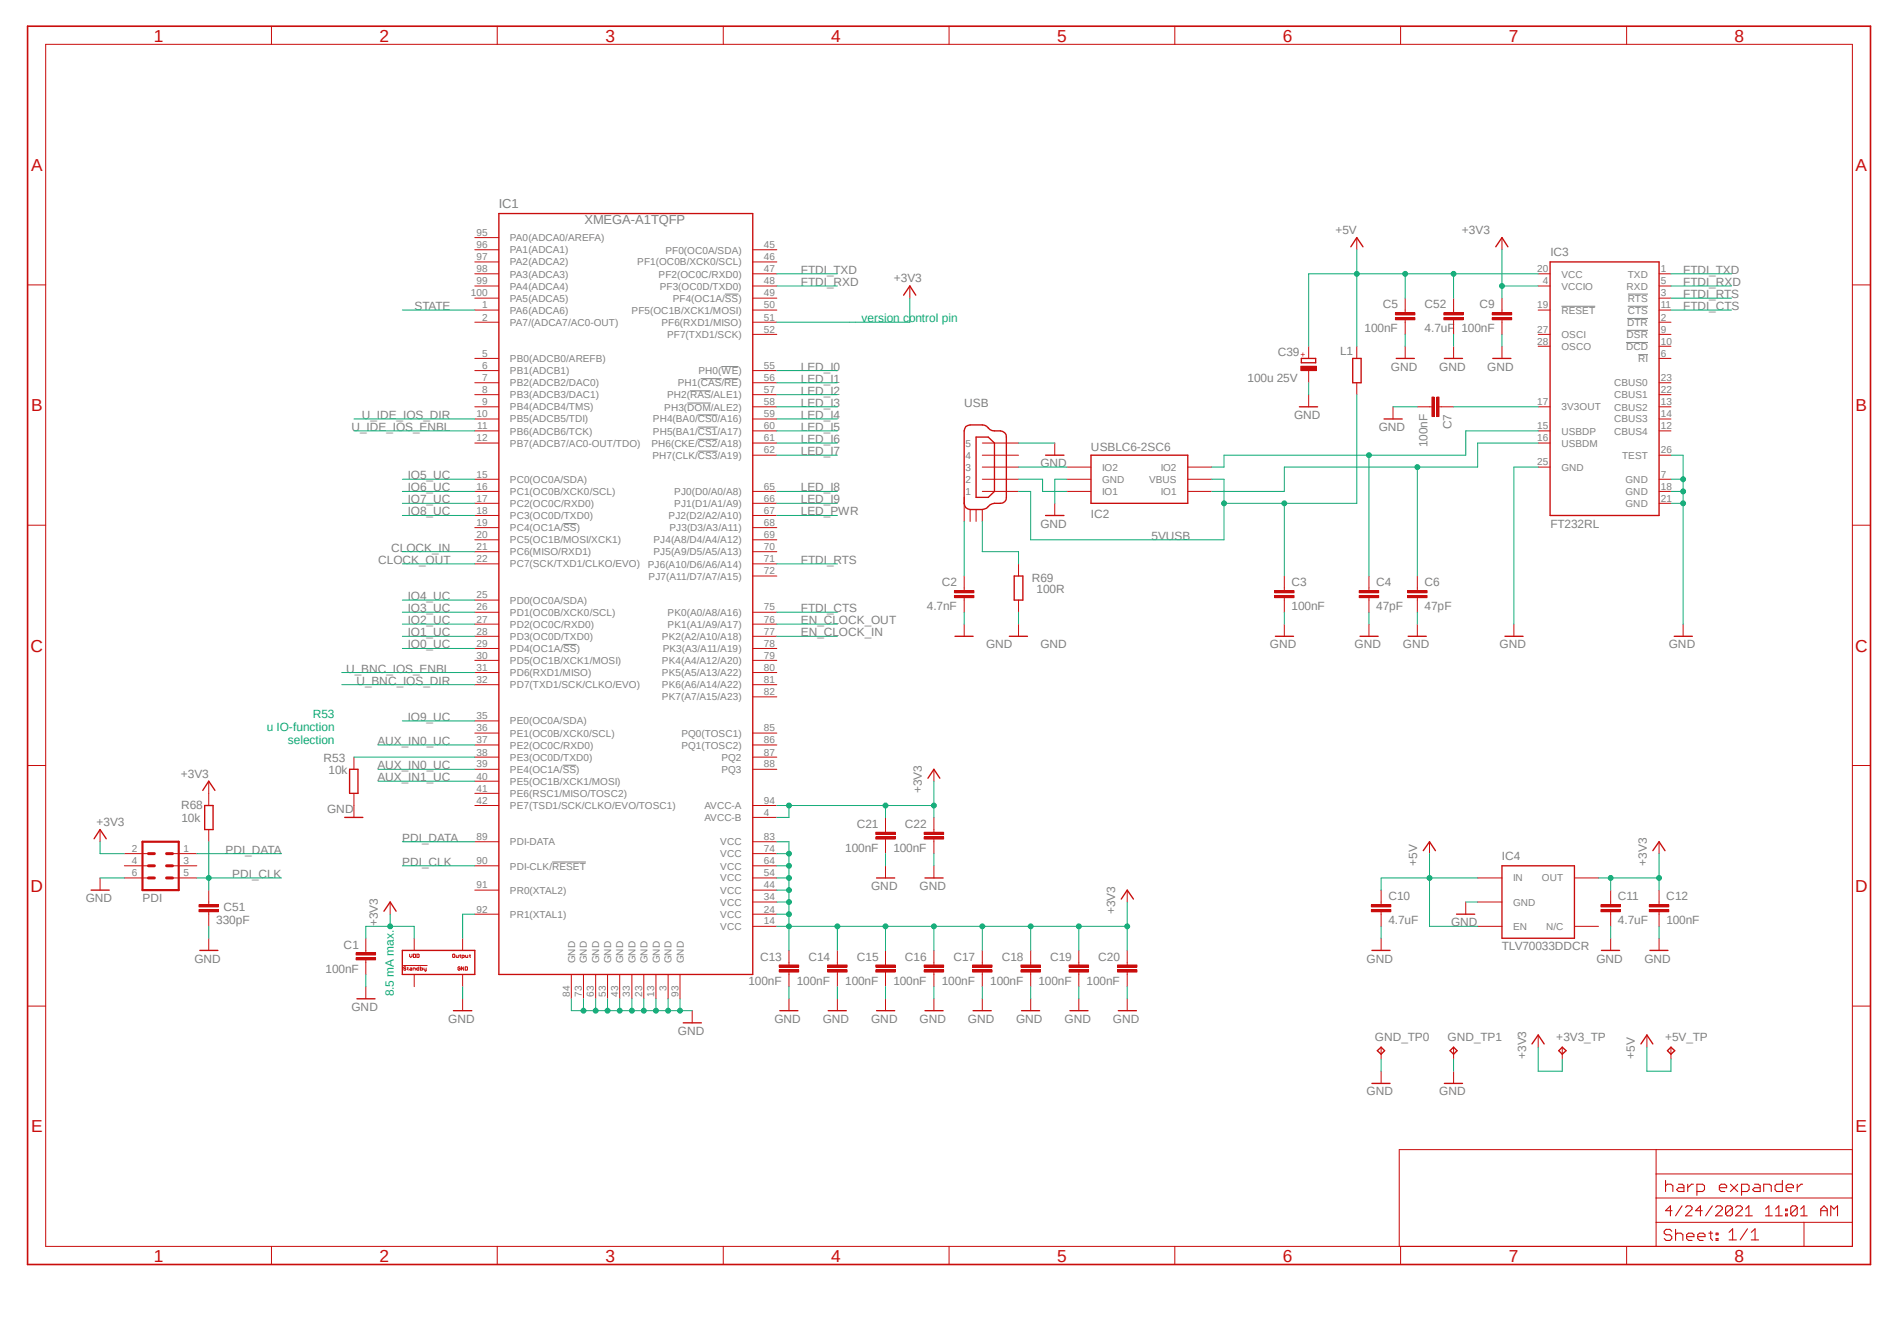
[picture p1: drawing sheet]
<svg xmlns="http://www.w3.org/2000/svg" width="297mm" height="210mm" viewBox="0 0 297 210" stroke-linecap="round" stroke-linejoin="round" font-family="sans-serif">
<path d="M294.2 2.7l.1 .1M294.3 2.7l-290.4 195.8" fill="none" stroke="#fff" stroke-width=".16"/>
<g fill="none" stroke="#808080" stroke-width=".16">
<path d="M109.7 59.3h3.3M112.9 57.4h2.7M113.4 59.3h2.2M113.5 46.1h2.1M244.5 48h5.3M254.6 53.6h3.4M254.7 51.7h3.3M254.8 49.9h3.2M254.8 48h3.2M254.9 46.1h3.1M256.5 55.5h1.5M107.6 63.1h3.7"/>
<path d="M108 61.2h3.3M109.3 65h3.1M109.3 66.9h3.1M109.3 68.8h3.1M109.3 70.7h3.1M88.2 82h2.1M88.1 119.8h2.1M88.2 100.9h2.1M86.4 135h5.3"/>
</g>
<g fill="none" stroke="#c90d0c" stroke-width=".16">
<path d="M7.2 6.9h282.8v188.3h-282.8zM42.5 4.1v2.8M77.9 4.1v2.8M113.2 4.1v2.8M148.6 4.1v2.8M183.9 4.1v2.8M219.3 4.1v2.8M254.7 4.1v2.8M74.3 39.1h3.8M74.3 37.2h3.8M117.9 39.1h3.7M212.4 37.2v1.9"/>
<path d="M235.2 37.2v1.9M4.3 44.6h2.9M74.3 42.9h3.8M74.3 44.8h3.8M74.3 46.7h3.8M74.3 58h3.8M74.3 41h3.8M74.3 59.9h3.8M74.3 48.6h3.8M74.3 50.5h3.8M74.3 56.1h3.8M117.9 42.9h3.7"/>
<path d="M117.9 44.8h3.7M117.9 46.7h3.7M117.9 58h3.7M117.9 41h3.7M117.9 59.9h3.7M117.9 48.6h3.7M117.9 50.5h3.7M117.9 52.4h3.7M212.4 54.2v1.9M212.4 59.9v1.9M218.5 49.7h3v.4h-3zM218.5 49h3v.3h-3z"/>
<path d="M220 46.7v2.2M220 50.1v2.3M220 54.2v1.9M227.6 54.2v1.9M233.6 49.7h3.1v.4h-3.1zM233.6 49h3.1v.3h-3.1zM235.2 46.7v2.2M235.2 50.1v2.3M235.2 54.2v1.9M240.8 42.9h1.9M240.8 44.8h1.9M240.8 48.6h1.9"/>
<path d="M240.8 52.4h1.9M240.8 54.2h1.9M259.8 42.9h1.8M259.8 44.8h1.8M259.8 46.7h1.8M259.8 59.9h1.8M259.8 48.6h1.8M259.8 50.5h1.8M259.8 56.1h1.8M259.8 52.4h1.8M259.8 54.2h1.8M290 44.6h2.9"/>
<path d="M74.3 63.7h3.8M74.3 77h3.8M74.3 75.1h3.8M74.3 69.4h3.8M74.3 78.8h3.8M74.3 61.8h3.8M74.3 65.6h3.8M74.3 67.5h3.8M117.9 63.7h3.7M117.9 77h3.7M117.9 69.4h3.7M117.9 71.3h3.7"/>
<path d="M117.9 78.8h3.7M117.9 61.8h3.7M117.9 65.6h3.7M117.9 67.5h3.7M151 77.9v3.8M151.9 79.8v1.9M152.8 79.8v1.9M153.8 77h5.7M153.8 75.1h5.7M153.8 73.2h5.7M153.8 69.4h5.7M153.8 71.3h5.7"/>
<path d="M153.8 79.8v1.9M165.1 69.4v1.9M165.1 78.8v1.9M167 77h3.8M167 75.1h3.8M167 73.2h3.8M186 77h3.7M186 75.1h3.7M186 73.2h3.7M218.1 63.7v1.9M221.9 63.7h2.3M224.2 62.2h.3v3h-.3z"/>
<path d="M225 62.2h.3v3h-.3zM225.3 63.7h2.3M240.8 63.7h1.9M240.8 73.2h1.9M240.8 69.4h1.9M240.8 67.5h1.9M259.8 63.7h1.8M259.8 77h1.8M259.8 75.1h1.8M259.8 71.3h1.8M259.8 78.8h1.8M259.8 61.8h1.8"/>
<path d="M259.8 65.6h1.8M259.8 67.5h1.8M4.3 82.3h2.9M74.3 80.7h3.8M74.3 82.6h3.8M74.3 84.5h3.8M74.3 86.4h3.8M74.3 88.3h3.8M74.3 94h3.8M74.3 95.9h3.8M74.3 99.7h3.8M74.3 97.7h3.8"/>
<path d="M117.9 80.7h3.7M117.9 82.6h3.7M117.9 84.5h3.7M117.9 86.4h3.7M117.9 88.3h3.7M117.9 95.9h3.7M117.9 99.7h3.7M117.9 97.7h3.7M117.9 90.2h3.7M149.4 93.3h3.1v.3h-3.1zM149.4 92.5h3.1v.3h-3.1zM151 90.2v2.3"/>
<path d="M151 93.6v2.3M151 97.7v2M159.5 97.7v2M199.6 93.3h3v.3h-3zM199.6 92.5h3v.3h-3zM201.1 90.2v2.3M201.1 93.6v2.3M201.1 97.7v2M212.8 93.3h3.1v.3h-3.1zM212.8 92.5h3.1v.3h-3.1zM214.3 90.2v2.3M214.3 93.6v2.3"/>
<path d="M214.3 97.7v2M220.4 93.3h3v.3h-3zM220.4 92.5h3v.3h-3zM221.9 90.2v2.3M221.9 93.6v2.3M221.9 97.7v2M237 97.7v2M263.5 97.7v2M290 82.3h2.9M4.3 119.9h2.9M74.3 101.6h3.8M74.3 116.7h3.8"/>
<path d="M74.3 114.8h3.8M74.3 107.2h3.8M74.3 103.4h3.8M74.3 118.6h3.8M74.3 112.9h3.8M74.3 105.3h3.8M117.9 101.6h3.7M117.9 116.7h3.7M117.9 114.8h3.7M117.9 107.2h3.7M117.9 103.4h3.7M117.9 118.6h3.7"/>
<path d="M117.9 105.3h3.7M117.9 109.1h3.7M290 119.9h2.9M15.7 129.9v1.9M15.7 137.5v1.9M19.5 135.6h3.7M19.5 133.7h3.7M19.5 137.5h3.7M27 135.6h3.8M27 133.7h3.8M27 137.5h3.8M55.4 126.2v1.8"/>
<path d="M74.3 131.8h3.8M74.3 139.4h3.8M74.3 135.6h3.8M74.3 120.5h3.8M74.3 122.3h3.8M74.3 124.2h3.8M74.3 126.2h3.8M117.9 131.8h3.7M117.9 128h3.7M117.9 139.4h3.7M117.9 135.6h3.7M117.9 133.7h3.7"/>
<path d="M117.9 120.5h3.7M117.9 126.2h3.7M117.9 137.5h3.7M137.1 131.1h3.1v.3h-3.1zM137.1 130.3h3.1v.4h-3.1zM138.6 128v2.3M138.6 131.4v2.3M138.6 135.6v1.9M144.7 131.1h3v.3h-3zM144.7 130.3h3v.4h-3zM146.2 120.5v1.8M146.2 128v2.3"/>
<path d="M146.2 131.4v2.3M146.2 135.6v1.9M176.5 139.4v1.9M216.2 139.4v2.2M223.8 131.8v1.9M231.4 137.5h3.8M246.5 137.5h3.8M252.2 139.4v2.2M259.8 131.8v1.9M259.8 139.4v2.2M4.3 157.6h2.9M55.8 150h3v.3h-3z"/>
<path d="M55.8 149.2h3v.4h-3zM57.3 146.9v2.3M57.3 150.4v2.2M57.3 154.5v1.9M61.1 141.3v1.9M63.2 151.2h3.7M63.5 151.5l-.2-.1-.1 .2 .3 .1v.1v.1l-.3-.1M63.8 151.6h.1M63.8 151.5l.1 .4M64.1 149.4v.4l.2 .1 .2-.1v-.4M64.2 151.6l.3 .1v.2h-.3l-.1-.1h.1h.3M64.7 151.9v-.3h.2l.1 .3"/>
<path d="M64.7 149.4l.4 .1-.1 .4h-.3zM64.9 146.9v1.9M64.9 152.6v1.9M65.3 149.4l.3 .1-.1 .4h-.2zM65.6 151.4v.5l-.4-.1 .1-.2h.3M65.8 151.4v.5l.4-.1-.1-.2h-.3M66.4 151.6l.1 .3h.2M66.7 151.6v.4l-.2 .1M70.9 149.5l.1-.1 .2 .1-.1 .4h-.2zM71.4 149.6l.1 .3h.3v-.3M72 149.6h.1M72.1 151.5l-.1-.1-.3 .1 .1 .4 .3-.1v-.1h-.2"/>
<path d="M72.1 149.5v.4M72.3 149.9h.3l.1-.2-.4-.1v.5M72.4 146.9v1.9M72.4 152.6v1.9M72.4 156.4v1.9M72.6 151.4v.5l-.3-.5v.5M72.9 151.4l.3 .1-.1 .4h-.2zM72.9 149.6l.1 .3h.2v-.3M73.5 149.6h.2M73.6 149.5l.1 .4M74.3 143.2h3.8M89.5 152.6v3.8"/>
<path d="M91.4 152.6v3.8M93.3 152.6v3.8M95.1 152.6v3.8M97 152.6v3.8M98.9 152.6v3.8M100.8 152.6v3.8M102.7 152.6v3.8M104.6 152.6v3.8M106.5 152.6v3.8M108.4 158.3v1.9M117.9 143.2h3.7M117.9 141.3h3.7"/>
<path d="M117.9 145.1h3.7M122 151.9h3.1v.3h-3.1zM122 151.1h3.1v.4h-3.1zM123.5 148.8v2.3M123.5 152.2v2.3M123.5 156.4v1.9M129.6 151.9h3v.3h-3zM129.6 151.1h3v.4h-3zM131.1 148.8v2.3M131.1 152.2v2.3M131.1 156.4v1.9M137.1 151.9h3.1v.3h-3.1z"/>
<path d="M137.1 151.1h3.1v.4h-3.1zM138.6 148.8v2.3M138.6 152.2v2.3M138.6 156.4v1.9M144.7 151.9h3v.3h-3zM144.7 151.1h3v.4h-3zM146.2 148.8v2.3M146.2 152.2v2.3M146.2 156.4v1.9M152.3 151.9h3v.3h-3zM152.3 151.1h3v.4h-3zM153.8 148.8v2.3"/>
<path d="M153.8 152.2v2.3M153.8 156.4v1.9M159.9 151.9h3v.3h-3zM159.9 151.1h3v.4h-3zM161.4 148.8v2.3M161.4 152.2v2.3M161.4 156.4v1.9M167.4 151.9h3v.3h-3zM167.4 151.1h3v.4h-3zM168.9 148.8v2.3M168.9 152.2v2.3M168.9 156.4v1.9"/>
<path d="M175 151.9h3v.3h-3zM175 151.1h3v.4h-3zM176.5 148.8v2.3M176.5 152.2v2.3M176.5 156.4v1.9M214.7 142.5h3.1v.3h-3.1zM214.7 141.7h3.1v.3h-3.1zM216.2 142.8v2.3M216.2 146.9v1.9M229.5 141.3v1.9M231.4 141.3h3.8M231.4 145.1h3.8"/>
<path d="M246.5 145.1h3.8M250.7 142.5h3v.3h-3zM250.7 141.7h3v.3h-3zM252.2 142.8v2.3M252.2 146.9v1.9M258.2 142.5h3.1v.3h-3.1zM258.2 141.7h3.1v.3h-3.1zM259.8 142.8v2.3M259.8 146.9v1.9M290 157.6h2.9M216.2 164v1.9M216.2 167.8v1.9"/>
<path d="M227.6 164v1.9M227.6 167.8v1.9M240.8 162.1v1.9M244.6 164v1.9M257.9 162.1v1.9M261.6 164v1.9M42.5 195.2v2.8M77.9 195.2v2.8M113.2 195.2v2.8M148.6 195.2v2.8M183.9 195.2v2.8M219.3 195.2v2.8"/>
<path d="M254.7 195.2v2.8M259.3 191.4h30.7M259.3 180v15.2M259.3 187.6h30.7M259.3 183.9h30.7M282.4 191.4v3.8M290 180h-70.9v15.2"/>
</g>
<g fill="none" stroke="#c90d0c" stroke-width=".34">
<path d="M218.5 49.9h3M218.5 49.1h3M233.6 49.9h3.1M233.6 49.1h3.1M224.4 62.2v3M225.1 62.2v3M149.4 93.4h3.1M149.4 92.7h3.1M199.6 93.4h3M199.6 92.7h3M212.8 93.4h3.1M212.8 92.7h3.1"/>
<path d="M220.4 93.4h3M220.4 92.7h3M22.3 131.8h5.7v7.6h-5.7zM137.1 131.2h3.1M137.1 130.5h3.1M144.7 131.2h3M144.7 130.5h3M55.8 150.2h3M55.8 149.4h3M122 152.1h3.1M122 151.3h3.1M129.6 152.1h3"/>
<path d="M129.6 151.3h3M137.1 152.1h3.1M137.1 151.3h3.1M144.7 152.1h3M144.7 151.3h3M152.3 152.1h3M152.3 151.3h3M159.9 152.1h3M159.9 151.3h3M167.4 152.1h3M167.4 151.3h3M175 152.1h3"/>
<path d="M175 151.3h3M214.7 142.6h3.1M214.7 141.9h3.1M250.7 142.6h3M250.7 141.9h3M258.2 142.6h3.1M258.2 141.9h3.1"/>
</g>
<g fill="none" stroke="#c90d0c" stroke-width=".21">
<path d="M78.1 33.4h39.8v119.2h-39.8zM211.5 38.7l.9-1.5 1 1.5M234.2 38.7l1-1.5 .9 1.5M203.8 56.1h2.2v.7h-2.2zM211.8 56.1h1.3v3.8h-1.3zM218.6 56.1h2.8M226.1 56.1h2.9M233.7 56.1h2.9M242.7 41h17.1v39.7h-17.1zM151.2 66.8l.7-.3h1.9a1.49 1.49 0 0 1 1.2 .8l.3 .1 1.3 .1a.94 .94 0 0 1 1 1v9.4a.87 .87 0 0 1-1 .9 2 2 0 0 0-2.1 .8l-.7 .2h-1.9a.94 .94 0 0 1-.9-1v-11.3zM152.8 68.5h1.9l1 .9v7.6l-1 .9h-1.9zM163.7 71.3h2.9"/>
<path d="M170.8 71.3h15.2v7.5h-15.2zM216.7 65.6h2.8M149.5 99.7h2.9M158 99.7h2.9M163.7 80.7h2.9M199.7 99.7h2.8M212.9 99.7h2.9M220.5 99.7h2.8M235.6 99.7h2.9M262.1 99.7h2.9M14.3 139.4h2.8M14.7 131.4l1-1.5 .9 1.5"/>
<path d="M54 128h2.8M137.2 137.5h2.9M144.8 137.5h2.9M145.3 121.9l.9-1.4 1 1.4M222.8 133.2l1-1.4 .9 1.4M235.2 135.6h11.3v11.3h-11.3zM258.8 133.2l1-1.4 .9 1.4M55.9 156.4h2.8M60.1 142.7l1-1.4 .9 1.4M63 148.8h11.3v3.8h-11.3zM71 158.3h2.9M122.1 158.3h2.8"/>
<path d="M129.7 158.3h2.8M137.2 158.3h2.9M144.8 158.3h2.9M152.4 158.3h2.8M159.9 158.3h2.9M167.5 158.3h2.8M175.1 158.3h2.8M175.6 140.8l.9-1.4 1 1.4M214.8 148.8h2.8M228 143.2h2.9M250.7 148.8h2.9M258.3 148.8h2.9"/>
<path d="M107 160.2h2.8M214.8 169.7h2.8M215.6 164.5l.6-.5 .6 .5-.6 .6zM226.1 169.7h2.9M227 164.5l.6-.5 .5 .5-.5 .6zM239.9 163.5l.9-1.4 1 1.4M244.1 164.5l.5-.5 .6 .5-.6 .6zM256.9 163.5l1-1.4 .9 1.4M261.1 164.5l.5-.5 .6 .5-.6 .6z"/>
</g>
<g fill="none" stroke="#c90d0c" stroke-width=".17">
<path d="M260.8 184.9v1.7M260.8 185.7l.3-.2h.5l.3 .2v.9M261.7 192.8l-.2-.3h-.6l-.3 .3v.3l.3 .3h.6l.2 .3v.3l-.2 .3h-.6l-.3-.3M261.8 189.6h-1l.7-.8v1.6M262.3 193.4l.3-.3h.6l.3 .3v.9M262.3 192.5v1.8M262.8 185.5h.6l.3 .2v.9h-.9l-.3-.3 .3-.3h.9M263.4 188.8l-1.1 1.6M263.9 189.1l.3-.3h.5l.2 .3v.3l-1 1h1M264.1 193.7h1.1v-.3l-.3-.3h-.5l-.3 .3v.6l.3 .3h.5M264.2 185.5v1.1M265.1 185.5h-.3l-.6 .5"/>
<path d="M265.7 186.6h.9l.3-.3v-.6l-.3-.2h-.9v1.7M265.8 193.7h1.2v-.3l-.3-.3h-.6l-.3 .3v.6l.3 .3h.6M266.5 189.6h-1l.7-.8v1.6M267.5 193.1h.6M267.8 192.8v1.2l.3 .3M268.1 188.8l-1.1 1.6M268.6 189.1l.3-.3h.5l.3 .3v.3l-1.1 1h1.1M268.7 193.1h.3v.3h-.3zM268.7 194h.3v.3h-.3zM269.2 186h1.1v-.3l-.3-.2h-.5l-.3 .2v.6l.3 .3h.5M270.7 193l.6-.6v1.8M270.7 194.2h1.2"/>
<path d="M270.9 185.5l1.2 1.1M271.2 189.1v1l-.3 .3h-.5l-.2-.3M271.2 189.1l-.3-.3h-.5l-.2 .3v1M271.2 189.1l-1 1M271.7 189.1l.3-.3h.5l.3 .3v.3l-1.1 1h1.1M272.1 185.5l-1.2 1.1M272.7 186.6h.9l.3-.3v-.6l-.3-.2h-.9v1.7M273.3 190.4h1.1M273.3 189.4l.5-.6v1.6M273.6 192.4l-1.1 1.8M274.2 194.2h1.1M274.2 193l.6-.6v1.8"/>
<path d="M274.7 185.5h.6l.3 .2v.9h-.9l-.3-.3 .3-.3h.9M276.1 186.6v-1.1h.9l.3 .2v.9M276.4 190.4h1.1M276.4 189.4l.5-.6v1.6M278 190.4h1.1M278 189.4l.5-.6v1.6M279.1 184.9v1.7h-.9l-.3-.3v-.6l.3-.2h.9M279.6 189.4h.2v.2h-.2zM279.6 190.1h.2v.3h-.2zM279.7 186h1.1v-.3l-.3-.2h-.5l-.3 .2v.6l.3 .3h.5M281.4 185.5v1.1M281.4 189.1v1l-.3 .3h-.5l-.2-.3"/>
<path d="M281.4 189.1l-.3-.3h-.5l-.2 .3v1M281.4 189.1l-1 1M281.9 190.4h1.1M281.9 189.4l.5-.6v1.6M282.2 185.5h-.2l-.6 .5M285.1 189.6h1M285.1 190.4v-1l.5-.6 .5 .6v1M286.6 190.4v-1.6l.5 .6 .6-.6v1.6"/>
</g>
<path d="M4.3 4.1h288.6v193.9h-288.6z" fill="none" stroke="#c90d0c" stroke-width=".25"/>
<path d="M23.2 137.5h1M23.2 135.6h1M23.2 133.7h1M26.1 137.5h.9M26.1 135.6h.9M26.1 133.7h.9" fill="none" stroke="#c90d0c" stroke-width=".47"/>
<path d="M203.7 57.4h2.4v.6h-2.4z" fill-rule="evenodd" fill="#c90d0c"/>
<g fill="none" stroke="#c90d0c" stroke-width=".16">
<path d="M142.5 44.8v1.9M203.7 57.4h2.4v.6h-2.4zM204.9 54.2v1.9M204.9 58v1.9M226.1 49.7h3v.4h-3zM226.1 49h3v.3h-3zM227.6 46.7v2.2M227.6 50.1v2.3M204.9 61.8v1.9M159.5 88.3v1.9M159.5 94v1.9M55.4 118.6v1.9"/>
<path d="M32.7 122.3v3.9M32.7 129.9v1.9M32.7 139.4v2.2M55.4 124.2v2M31.2 142.5h3v.3h-3zM31.2 141.7h3v.3h-3zM32.7 142.8v2.3M32.7 146.9v1.9"/>
</g>
<path d="M141.5 46.2l1-1.4 .9 1.4M203.5 63.7h2.8M158.8 90.2h1.3v3.8h-1.3zM31.7 123.8l1-1.5 1 1.5M32 126.2h1.4v3.7h-1.4zM54.7 120.5h1.3v3.7h-1.3zM31.3 148.8h2.8" fill="none" stroke="#c90d0c" stroke-width=".21"/>
<path d="M226.1 49.9h3M226.1 49.1h3M31.2 142.6h3M31.2 141.9h3" fill="none" stroke="#c90d0c" stroke-width=".34"/>
<path d="M218.1 63.7h3.8M240.8 73.2h-3.8v24.5M261.6 71.3h1.9v26.4M261.6 75.1h1.9M261.6 77h1.9M261.6 78.8h1.9" fill="none" stroke="#0dab76" stroke-width=".16"/>
<circle cx="263.5" cy="78.8" r=".38" fill="#0dab76"/>
<circle cx="263.5" cy="78.8" r=".38" fill="none" stroke="#0dab76" stroke-width=".16"/>
<circle cx="263.5" cy="77" r=".38" fill="#0dab76"/>
<circle cx="263.5" cy="77" r=".38" fill="none" stroke="#0dab76" stroke-width=".16"/>
<circle cx="263.5" cy="75.1" r=".38" fill="#0dab76"/>
<g fill="none" stroke="#0dab76" stroke-width=".16">
<path d="M220 52.4v1.8M227.6 52.4v1.8M235.2 52.4v1.8M159.5 69.4h5.6M167 75.1h-1.9v3.7M151 95.9v1.8M201.1 95.9v1.8M214.3 95.9v1.8M221.9 95.9v1.8M15.7 137.5h3.8M138.6 133.7v1.9M146.2 133.7v1.9"/>
<path d="M57.3 152.6v1.9M72.4 154.5v1.9M104.6 156.4v1.9h1.9v-1.9M138.6 154.5v1.9"/>
<circle cx="263.5" cy="75.1" r=".38"/>
</g>
<circle cx="104.6" cy="158.3" r=".38" fill="#0dab76"/>
<g fill="none" stroke="#0dab76" stroke-width=".16">
<path d="M102.7 156.4v1.9h1.9"/>
<circle cx="104.6" cy="158.3" r=".38"/>
</g>
<circle cx="102.7" cy="158.3" r=".38" fill="#0dab76"/>
<g fill="none" stroke="#0dab76" stroke-width=".16">
<path d="M100.8 156.4v1.9h1.9"/>
<circle cx="102.7" cy="158.3" r=".38"/>
</g>
<circle cx="100.8" cy="158.3" r=".38" fill="#0dab76"/>
<g fill="none" stroke="#0dab76" stroke-width=".16">
<path d="M98.9 156.4v1.9h1.9"/>
<circle cx="100.8" cy="158.3" r=".38"/>
</g>
<circle cx="98.9" cy="158.3" r=".38" fill="#0dab76"/>
<g fill="none" stroke="#0dab76" stroke-width=".16">
<path d="M97 156.4v1.9h1.9"/>
<circle cx="98.9" cy="158.3" r=".38"/>
</g>
<circle cx="97" cy="158.3" r=".38" fill="#0dab76"/>
<g fill="none" stroke="#0dab76" stroke-width=".16">
<path d="M95.1 156.4v1.9h1.9"/>
<circle cx="97" cy="158.3" r=".38"/>
</g>
<circle cx="95.1" cy="158.3" r=".38" fill="#0dab76"/>
<g fill="none" stroke="#0dab76" stroke-width=".16">
<path d="M93.3 156.4v1.9h1.8"/>
<circle cx="95.1" cy="158.3" r=".38"/>
</g>
<circle cx="93.3" cy="158.3" r=".38" fill="#0dab76"/>
<g fill="none" stroke="#0dab76" stroke-width=".16">
<path d="M91.4 156.4v1.9h1.9"/>
<circle cx="93.3" cy="158.3" r=".38"/>
</g>
<circle cx="91.4" cy="158.3" r=".38" fill="#0dab76"/>
<g fill="none" stroke="#0dab76" stroke-width=".16">
<path d="M89.5 156.4v1.9h1.9M106.5 158.3h1.9"/>
<circle cx="91.4" cy="158.3" r=".38"/>
</g>
<circle cx="106.5" cy="158.3" r=".38" fill="#0dab76"/>
<g fill="none" stroke="#0dab76" stroke-width=".16">
<path d="M204.9 59.9v1.9M214.3 71.3v18.9M227.6 63.7h13.2M240.8 67.5h-11.3v3.8h-37.9v1.9M63 86.4h11.3M159.5 95.9v1.8M32.7 145.1v1.8M123.5 154.5v1.9M131.1 154.5v1.9M146.2 154.5v1.9M153.8 154.5v1.9M161.4 154.5v1.9"/>
<path d="M168.9 154.5v1.9M176.5 154.5v1.9M216.2 145.1v1.8M229.5 141.3h1.9M252.2 145.1v1.8M259.8 145.1v1.8M216.2 165.9v1.9M227.6 165.9v1.9"/>
<circle cx="106.5" cy="158.3" r=".38"/>
</g>
<circle cx="214.3" cy="71.3" r=".38" fill="#0dab76"/>
<g fill="none" stroke="#0dab76" stroke-width=".16">
<path d="M189.7 73.2h1.9M201.1 73.2h30.3M221.9 73.2v17"/>
<circle cx="214.3" cy="71.3" r=".38"/>
</g>
<circle cx="221.9" cy="73.2" r=".38" fill="#0dab76"/>
<g fill="none" stroke="#0dab76" stroke-width=".16">
<path d="M121.6 44.8h9.5M121.6 42.9h9.5M261.6 44.8h9.5M261.6 42.9h9.5M189.7 75.1h1.9v9.4h-30.2v-7.5h-1.9M201.1 73.2v3.8h-11.4M240.8 69.4h-9.4v3.8"/>
<circle cx="221.9" cy="73.2" r=".38"/>
</g>
<circle cx="191.6" cy="78.8" r=".38" fill="#0dab76"/>
<g fill="none" stroke="#0dab76" stroke-width=".16">
<path d="M201.1 78.8v11.4M212.4 61.8v17h-20.8"/>
<circle cx="191.6" cy="78.8" r=".38"/>
</g>
<circle cx="201.1" cy="78.8" r=".38" fill="#0dab76"/>
<g fill="none" stroke="#0dab76" stroke-width=".16">
<path d="M227.6 42.9v3.8M240.8 42.9h-20.8v3.8M261.6 46.7h9.5M159.5 75.1h3.7v1.9h3.8M159.5 73.2h7.5M121.6 88.3h9.5M151 81.7v8.5"/>
<circle cx="201.1" cy="78.8" r=".38"/>
</g>
<circle cx="220" cy="42.9" r=".38" fill="#0dab76"/>
<circle cx="220" cy="42.9" r=".38" fill="none" stroke="#0dab76" stroke-width=".16"/>
<circle cx="227.6" cy="42.9" r=".38" fill="#0dab76"/>
<g fill="none" stroke="#0dab76" stroke-width=".16">
<path d="M212.4 39.1v15.1M212.4 42.9h7.6"/>
<circle cx="227.6" cy="42.9" r=".38"/>
</g>
<circle cx="212.4" cy="42.9" r=".38" fill="#0dab76"/>
<g fill="none" stroke="#0dab76" stroke-width=".16">
<path d="M212.4 42.9h-7.5v11.3M223.8 137.5h7.6"/>
<circle cx="212.4" cy="42.9" r=".38"/>
</g>
<circle cx="223.8" cy="137.5" r=".38" fill="#0dab76"/>
<g fill="none" stroke="#0dab76" stroke-width=".16">
<path d="M30.8 137.5h13.3M32.7 131.8v5.7M63 135.6h11.3M223.8 133.7v11.4h7.6M223.8 137.5h-7.6v1.9M257.9 164v3.8h3.7v-1.9"/>
<circle cx="223.8" cy="137.5" r=".38"/>
</g>
<circle cx="32.7" cy="137.5" r=".38" fill="#0dab76"/>
<g fill="none" stroke="#0dab76" stroke-width=".16">
<path d="M63 48.6h11.3M121.6 58h9.5M121.6 59.9h9.5M261.6 48.6h9.5M121.6 61.8h9.5M121.6 63.7h9.5M121.6 65.6h9.5M121.6 67.5h9.5M121.6 69.4h9.5M121.6 71.3h9.5M121.6 77h9.5M121.6 78.8h9.5"/>
<path d="M63 88.3h11.3M63 95.9h11.3M63 99.7h11.3M63 97.7h11.3M63 94h11.3M121.6 95.9h9.5M121.6 80.7h9.5M59.2 116.7h15.1M63 101.6h11.3M30.8 133.7h13.3M32.7 137.5v1.9M59.2 122.3h15.1"/>
<path d="M59.2 120.5h15.1M63 131.8h11.3M250.3 137.5h1.9v1.9M259.8 133.7v5.7M74.3 143.2h-1.9v3.7"/>
<circle cx="32.7" cy="137.5" r=".38"/>
</g>
<circle cx="252.2" cy="137.5" r=".38" fill="#0dab76"/>
<g fill="none" stroke="#0dab76" stroke-width=".16">
<path d="M252.2 137.5h7.6"/>
<circle cx="252.2" cy="137.5" r=".38"/>
</g>
<circle cx="259.8" cy="137.5" r=".38" fill="#0dab76"/>
<g fill="none" stroke="#0dab76" stroke-width=".16">
<path d="M235.2 39.1v7.6M235.2 44.8h5.6"/>
<circle cx="259.8" cy="137.5" r=".38"/>
</g>
<circle cx="235.2" cy="44.8" r=".38" fill="#0dab76"/>
<g fill="none" stroke="#0dab76" stroke-width=".16">
<path d="M146.2 126.2v1.8"/>
<circle cx="235.2" cy="44.8" r=".38"/>
</g>
<circle cx="146.2" cy="126.2" r=".38" fill="#0dab76"/>
<g fill="none" stroke="#0dab76" stroke-width=".16">
<path d="M121.6 126.2h17M123.5 126.2v1.8h-1.9"/>
<circle cx="146.2" cy="126.2" r=".38"/>
</g>
<circle cx="123.5" cy="126.2" r=".38" fill="#0dab76"/>
<g fill="none" stroke="#0dab76" stroke-width=".16">
<path d="M146.2 122.3v3.9h-7.6v1.8"/>
<circle cx="123.5" cy="126.2" r=".38"/>
</g>
<circle cx="138.6" cy="126.2" r=".38" fill="#0dab76"/>
<g fill="none" stroke="#0dab76" stroke-width=".16">
<path d="M131.1 148.8v-3.7h37.8v3.7M138.6 145.1v3.7M146.2 145.1v3.7M153.8 145.1v3.7"/>
<circle cx="138.6" cy="126.2" r=".38"/>
</g>
<circle cx="138.6" cy="145.1" r=".38" fill="#0dab76"/>
<circle cx="138.6" cy="145.1" r=".38" fill="none" stroke="#0dab76" stroke-width=".16"/>
<circle cx="146.2" cy="145.1" r=".38" fill="#0dab76"/>
<g fill="none" stroke="#0dab76" stroke-width=".16">
<path d="M161.4 145.1v3.7"/>
<circle cx="146.2" cy="145.1" r=".38"/>
</g>
<circle cx="153.8" cy="145.1" r=".38" fill="#0dab76"/>
<circle cx="153.8" cy="145.1" r=".38" fill="none" stroke="#0dab76" stroke-width=".16"/>
<circle cx="161.4" cy="145.1" r=".38" fill="#0dab76"/>
<circle cx="161.4" cy="145.1" r=".38" fill="none" stroke="#0dab76" stroke-width=".16"/>
<circle cx="168.9" cy="145.1" r=".38" fill="#0dab76"/>
<g fill="none" stroke="#0dab76" stroke-width=".16">
<path d="M121.6 131.8h1.9v1.9h-1.9M168.9 145.1h7.6v3.7"/>
<circle cx="168.9" cy="145.1" r=".38"/>
</g>
<circle cx="123.5" cy="133.7" r=".38" fill="#0dab76"/>
<g fill="none" stroke="#0dab76" stroke-width=".16">
<path d="M123.5 133.7v1.9h-1.9"/>
<circle cx="123.5" cy="133.7" r=".38"/>
</g>
<circle cx="123.5" cy="135.6" r=".38" fill="#0dab76"/>
<g fill="none" stroke="#0dab76" stroke-width=".16">
<path d="M123.5 135.6v1.9h-1.9"/>
<circle cx="123.5" cy="135.6" r=".38"/>
</g>
<circle cx="123.5" cy="137.5" r=".38" fill="#0dab76"/>
<g fill="none" stroke="#0dab76" stroke-width=".16">
<path d="M123.5 137.5v1.9h-1.9"/>
<circle cx="123.5" cy="137.5" r=".38"/>
</g>
<circle cx="123.5" cy="139.4" r=".38" fill="#0dab76"/>
<g fill="none" stroke="#0dab76" stroke-width=".16">
<path d="M123.5 139.4v1.9h-1.9"/>
<circle cx="123.5" cy="139.4" r=".38"/>
</g>
<circle cx="123.5" cy="141.3" r=".38" fill="#0dab76"/>
<g fill="none" stroke="#0dab76" stroke-width=".16">
<path d="M123.5 141.3v1.9h-1.9"/>
<circle cx="123.5" cy="141.3" r=".38"/>
</g>
<circle cx="123.5" cy="143.2" r=".38" fill="#0dab76"/>
<g fill="none" stroke="#0dab76" stroke-width=".16">
<path d="M121.6 145.1h9.5M123.5 143.2v5.6"/>
<circle cx="123.5" cy="143.2" r=".38"/>
</g>
<circle cx="123.5" cy="145.1" r=".38" fill="#0dab76"/>
<g fill="none" stroke="#0dab76" stroke-width=".16">
<path d="M176.5 141.3v3.8"/>
<circle cx="123.5" cy="145.1" r=".38"/>
</g>
<circle cx="176.5" cy="145.1" r=".38" fill="#0dab76"/>
<circle cx="176.5" cy="145.1" r=".38" fill="none" stroke="#0dab76" stroke-width=".16"/>
<circle cx="131.1" cy="145.1" r=".38" fill="#0dab76"/>
<g fill="none" stroke="#0dab76" stroke-width=".16">
<path d="M57.3 146.9v-1.8h7.6v1.8M61.1 143.2v1.9"/>
<circle cx="131.1" cy="145.1" r=".38"/>
</g>
<circle cx="61.1" cy="145.1" r=".38" fill="#0dab76"/>
<g fill="none" stroke="#0dab76" stroke-width=".16">
<path d="M142.5 46.7v3.8h-20.9M55.4 65.6h18.9M55.4 67.5h18.9M63 75.1h11.3M63 77h11.3M63 78.8h11.3M63 80.7h11.3M121.6 99.7h9.5M121.6 97.7h9.5M153.8 81.7v4.7h5.7v1.9M53.5 107.2h20.8M53.5 105.3h20.8"/>
<path d="M55.4 118.6h18.9M63 112.9h11.3M15.7 131.8v1.9h3.8M240.8 164v3.8h3.8v-1.9"/>
<circle cx="61.1" cy="145.1" r=".38"/>
</g>
<g font-size="2.7" fill="#c90d0c">
<text x="24.1" y="6.5">1</text>
<text x="59.4" y="6.5">2</text>
<text x="94.8" y="6.5">3</text>
<text x="130.1" y="6.5">4</text>
<text x="165.5" y="6.5">5</text>
<text x="200.9" y="6.5">6</text>
<text x="236.2" y="6.5">7</text>
<text x="271.6" y="6.5">8</text>
<text x="4.9" y="26.8">A</text>
<text x="290.5" y="26.8">A</text>
<text x="4.9" y="64.4">B</text>
<text x="290.5" y="64.4">B</text>
<text x="4.8" y="102.1">C</text>
<text x="290.4" y="102.1">C</text>
<text x="4.8" y="139.7">D</text>
<text x="290.4" y="139.7">D</text>
<text x="4.9" y="177.3">E</text>
<text x="290.5" y="177.3">E</text>
<text x="24.1" y="197.6">1</text>
<text x="59.4" y="197.6">2</text>
<text x="94.8" y="197.6">3</text>
<text x="130.1" y="197.6">4</text>
<text x="165.5" y="197.6">5</text>
<text x="200.9" y="197.6">6</text>
<text x="236.2" y="197.6">7</text>
<text x="271.6" y="197.6">8</text>
</g>
<g font-size="2" fill="#808080">
<text x="78.1" y="32.5">IC1</text>
<text x="91.5" y="35.1">XMEGA-A1TQFP</text>
</g>
<g font-size="1.9" fill="#808080">
<text x="209.1" y="36.7">+5V</text>
<text x="228.9" y="36.7">+3V3</text>
<text x="242.7" y="40">IC3</text>
<text x="125.4" y="44.8">FTDI_RXD</text>
<text x="125.4" y="42.9">FTDI_TXD</text>
<text x="140" y="44.2">+3V3</text>
<text x="263.5" y="44.8">FTDI_RXD</text>
<text x="263.5" y="42.9">FTDI_TXD</text>
<text x="263.5" y="46.7">FTDI_RTS</text>
<text x="64.9" y="48.6">STATE</text>
<text x="213.7" y="52.1">100nF</text>
<text x="216.5" y="48.3">C5</text>
<text x="223.1" y="52.1">4.7uF 100nF</text>
<text x="223.1" y="48.3">C52</text>
<text x="231.7" y="48.3">C9</text>
<text x="263.5" y="48.6">FTDI_CTS</text>
<text x="125.4" y="58">LED_I0</text>
<text x="125.4" y="59.9">LED_I1</text>
<text x="195.3" y="59.8">100u 25V</text>
<text x="200.1" y="55.8">C39</text>
<text x="209.8" y="55.6">L1</text>
<text x="217.8" y="58">GND</text>
<text x="225.3" y="58">GND</text>
<text x="232.9" y="58">GND</text>
<text x="56.6" y="65.6">U_IDE_IOS_DIR</text>
<text x="125.4" y="61.8">LED_I2</text>
<text x="125.4" y="63.7">LED_I3</text>
<text x="125.4" y="65.6">LED_I4</text>
<text x="151" y="63.7">USB</text>
<text x="202.6" y="65.6">GND</text>
<text x="55" y="67.5">U_IDE_IOS_ENBL</text>
<text x="125.4" y="67.5">LED_I5</text>
<text x="125.4" y="69.4">LED_I6</text>
<text x="125.4" y="71.3">LED_I7</text>
<text x="170.8" y="70.7">USBLC6-2SC6</text>
<text x="215.9" y="67.5">GND</text>
<text x="223.5" y="70.1" transform="rotate(-90 223.5 70.1)">100nF</text>
<text x="227.3" y="67.2" transform="rotate(-90 227.3 67.2)">C7</text>
<text x="63.8" y="75.1">IO5_UC</text>
<text x="63.8" y="77">IO6_UC</text>
<text x="125.4" y="77">LED_I8</text>
<text x="162.9" y="73.2">GND</text>
<text x="63.8" y="78.8">IO7_UC</text>
<text x="63.8" y="80.7">IO8_UC</text>
<text x="125.4" y="80.7">LED_PWR</text>
<text x="125.4" y="78.8">LED_I9</text>
<text x="162.9" y="82.6">GND</text>
<text x="170.8" y="81.1">IC2</text>
<text x="242.7" y="82.6">FT232RL</text>
<text x="59.2" y="88.3">CLOCK_OUT</text>
<text x="61.3" y="86.4">CLOCK_IN</text>
<text x="125.4" y="88.3">FTDI_RTS</text>
<text x="180.3" y="84.5">5VUSB</text>
<text x="63.8" y="95.9">IO3_UC</text>
<text x="63.8" y="94">IO4_UC</text>
<text x="125.4" y="95.9">FTDI_CTS</text>
<text x="145.1" y="95.6">4.7nF</text>
<text x="147.4" y="91.8">C2</text>
<text x="161.5" y="91.1">R69</text>
<text x="162.3" y="92.8">100R</text>
<text x="202.2" y="95.6">100nF</text>
<text x="202.2" y="91.8">C3</text>
<text x="215.5" y="95.6">47pF</text>
<text x="215.5" y="91.8">C4</text>
<text x="223.1" y="95.6">47pF</text>
<text x="223.1" y="91.8">C6</text>
<text x="63.8" y="99.7">IO1_UC</text>
<text x="63.8" y="97.7">IO2_UC</text>
<text x="63.8" y="101.6">IO0_UC</text>
<text x="125.4" y="99.7">EN_CLOCK_IN</text>
<text x="125.4" y="97.7">EN_CLOCK_OUT</text>
<text x="154.4" y="101.6">GND</text>
<text x="162.9" y="101.6">GND</text>
<text x="198.8" y="101.6">GND</text>
<text x="212.1" y="101.6">GND</text>
<text x="219.7" y="101.6">GND</text>
<text x="234.8" y="101.6">GND</text>
<text x="261.3" y="101.6">GND</text>
<text x="54.2" y="105.3">U_BNC_IOS_ENBL</text>
<text x="55.8" y="107.2">U_BNC_IOS_DIR</text>
<text x="63.8" y="112.9">IO9_UC</text>
<text x="50.7" y="119.3">R53</text>
<text x="59.1" y="116.7">AUX_IN0_UC</text>
<text x="28.3" y="121.8">+3V3</text>
<text x="51.4" y="121.2">10k</text>
<text x="59.1" y="122.3">AUX_IN1_UC</text>
<text x="59.1" y="120.5">AUX_IN0_UC</text>
<text x="144.3" y="124.2" transform="rotate(-90 144.3 124.2)">+3V3</text>
<text x="15.1" y="129.3">+3V3</text>
<text x="28.4" y="126.7">R68</text>
<text x="28.4" y="128.8">10k</text>
<text x="51.2" y="127.3">GND</text>
<text x="63" y="131.8">PDI_DATA</text>
<text x="134.2" y="129.6">C21</text>
<text x="141.7" y="129.6">C22</text>
<text x="35.3" y="133.7">PDI_DATA</text>
<text x="36.4" y="137.5">PDI_CLK</text>
<text x="63" y="135.6">PDI_CLK</text>
<text x="132.3" y="133.4">100nF</text>
<text x="139.9" y="133.4">100nF</text>
<text x="221.9" y="135.6" transform="rotate(-90 221.9 135.6)">+5V</text>
<text x="235.2" y="134.7">IC4</text>
<text x="257.8" y="135.6" transform="rotate(-90 257.8 135.6)">+3V3</text>
<text x="13.4" y="141.3">GND</text>
<text x="22.3" y="141.3">PDI</text>
<text x="35" y="142.7">C51</text>
<text x="136.4" y="139.4">GND</text>
<text x="144" y="139.4">GND</text>
<text x="174.6" y="143.2" transform="rotate(-90 174.6 143.2)">+3V3</text>
<text x="217.4" y="141">C10</text>
<text x="253.3" y="141">C11</text>
<text x="260.9" y="141">C12</text>
<text x="33.9" y="144.8">330pF</text>
<text x="53.8" y="148.5">C1</text>
<text x="59.2" y="145.1" transform="rotate(-90 59.2 145.1)">+3V3</text>
<text x="217.4" y="144.8">4.7uF</text>
<text x="227.2" y="145.1">GND</text>
<text x="235.2" y="148.8">TLV70033DDCR</text>
<text x="253.3" y="144.8">4.7uF</text>
<text x="260.9" y="144.8">100nF</text>
<text x="30.4" y="150.7">GND</text>
<text x="51" y="152.4">100nF</text>
<text x="117.2" y="154.2">100nF</text>
<text x="119" y="150.5">C13</text>
<text x="124.8" y="154.2">100nF</text>
<text x="126.6" y="150.5">C14</text>
<text x="132.3" y="154.2">100nF</text>
<text x="134.2" y="150.5">C15</text>
<text x="139.9" y="154.2">100nF</text>
<text x="141.7" y="150.5">C16</text>
<text x="147.5" y="154.2">100nF</text>
<text x="149.3" y="150.5">C17</text>
<text x="155" y="154.2">100nF</text>
<text x="156.8" y="150.5">C18</text>
<text x="162.6" y="154.2">100nF</text>
<text x="164.4" y="150.5">C19</text>
<text x="170.1" y="154.2">100nF</text>
<text x="172" y="150.5">C20</text>
<text x="214" y="150.7">GND</text>
<text x="249.9" y="150.7">GND</text>
<text x="257.5" y="150.7">GND</text>
<text x="55" y="158.3">GND</text>
<text x="70.2" y="160.2">GND</text>
<text x="121.2" y="160.2">GND</text>
<text x="128.8" y="160.2">GND</text>
<text x="136.4" y="160.2">GND</text>
<text x="144" y="160.2">GND</text>
<text x="151.6" y="160.2">GND</text>
<text x="159.1" y="160.2">GND</text>
<text x="166.7" y="160.2">GND</text>
<text x="174.3" y="160.2">GND</text>
<text x="106.1" y="162.1">GND</text>
<text x="215.3" y="163">GND_TP0</text>
<text x="226.7" y="163">GND_TP1</text>
<text x="238.9" y="165.9" transform="rotate(-90 238.9 165.9)">+3V3</text>
<text x="243.7" y="163">+3V3_TP</text>
<text x="255.9" y="165.9" transform="rotate(-90 255.9 165.9)">+5V</text>
<text x="260.7" y="163">+5V_TP</text>
<text x="214" y="171.5">GND</text>
<text x="225.3" y="171.5">GND</text>
</g>
<g font-size="1.9" fill="#0dab76">
<text x="134.9" y="50.5">version control pin</text>
<text x="49" y="112.5">R53</text>
<text x="41.8" y="114.5">u IO-function</text>
<text x="45.1" y="116.5">selection</text>
<text x="61.6" y="156" transform="rotate(-90 61.6 156)">8.5 mA max.</text>
</g>
<g font-size="1.6" fill="#808080">
<text x="74.6" y="38.9">96</text>
<text x="74.6" y="40.7">97</text>
<text x="74.6" y="37">95</text>
<text x="79.8" y="39.7">PA1(ADCA1)</text>
<text x="79.8" y="41.6">PA2(ADCA2)</text>
<text x="79.8" y="37.8">PA0(ADCA0/AREFA)</text>
<text x="99.8" y="41.6">PF1(OC0B/XCK0/SCL)</text>
<text x="104.2" y="39.7">PF0(OC0A/SDA)</text>
<text x="119.6" y="38.9">45</text>
<text x="119.6" y="40.7">46</text>
<text x="73.7" y="46.4">100</text>
<text x="74.6" y="42.6">98</text>
<text x="74.6" y="44.5">99</text>
<text x="79.8" y="43.5">PA3(ADCA3)</text>
<text x="79.8" y="45.3">PA4(ADCA4)</text>
<text x="79.8" y="47.2">PA5(ADCA5)</text>
<text x="103.1" y="43.5">PF2(OC0C/RXD0)</text>
<text x="103.3" y="45.4">PF3(OC0D/TXD0)</text>
<text x="105.3" y="47.2">PF4(OC1A/SS)</text>
<text x="119.6" y="42.6">47</text>
<text x="119.6" y="44.5">48</text>
<text x="119.6" y="46.4">49</text>
<text x="240.7" y="42.6">20</text>
<text x="241.6" y="44.5">4</text>
<text x="244.5" y="43.5">VCC</text>
<text x="244.5" y="45.3">VCCIO</text>
<text x="254.7" y="45.4">RXD</text>
<text x="254.8" y="43.5">TXD</text>
<text x="254.9" y="47.2">RTS</text>
<text x="260" y="46.4">3</text>
<text x="260" y="44.5">5</text>
<text x="260" y="42.6">1</text>
<text x="75.5" y="48.3">1</text>
<text x="75.5" y="50.2">2</text>
<text x="79.8" y="49.1">PA6(ADCA6)</text>
<text x="79.8" y="51.1">PA7/(ADCA7/AC0-OUT)</text>
<text x="98.9" y="49.1">PF5(OC1B/XCK1/MOSI)</text>
<text x="103.5" y="51.1">PF6(RXD1/MISO)</text>
<text x="104.4" y="52.9">PF7(TXD1/SCK)</text>
<text x="119.6" y="48.3">50</text>
<text x="119.6" y="50.2">51</text>
<text x="119.6" y="52.1">52</text>
<text x="240.7" y="48.3">19</text>
<text x="240.7" y="52.1">27</text>
<text x="240.7" y="54">28</text>
<text x="244.5" y="49.1">RESET</text>
<text x="244.5" y="52.9">OSCI</text>
<text x="254.7" y="52.9">DSR</text>
<text x="254.8" y="51.1">DTR</text>
<text x="254.8" y="49.1">CTS</text>
<text x="260" y="48.3">11</text>
<text x="260" y="54">10</text>
<text x="260" y="52.1">9</text>
<text x="260" y="50.2">2</text>
<text x="75.5" y="57.8">6</text>
<text x="75.5" y="59.6">7</text>
<text x="75.5" y="55.9">5</text>
<text x="79.8" y="58.6">PB1(ADCB1)</text>
<text x="79.8" y="56.7">PB0(ADCB0/AREFB)</text>
<text x="109.3" y="58.6">PH0(WE)</text>
<text x="119.6" y="57.8">55</text>
<text x="119.6" y="59.6">56</text>
<text x="244.5" y="54.8">OSCO</text>
<text x="254.6" y="54.8">DCD</text>
<text x="256.5" y="56.7">RI</text>
<text x="260" y="55.9">6</text>
<text x="260" y="59.6">23</text>
<text x="74.6" y="65.3">10</text>
<text x="75.5" y="61.6">8</text>
<text x="75.5" y="63.5">9</text>
<text x="79.8" y="60.5">PB2(ADCB2/DAC0)</text>
<text x="79.8" y="62.4">PB3(ADCB3/DAC1)</text>
<text x="79.8" y="64.3">PB4(ADCB4/TMS)</text>
<text x="104" y="64.3">PH3(DOM/ALE2)</text>
<text x="104.4" y="62.4">PH2(RAS/ALE1)</text>
<text x="106.1" y="60.5">PH1(CAS/RE)</text>
<text x="119.6" y="61.6">57</text>
<text x="119.6" y="63.5">58</text>
<text x="119.6" y="65.3">59</text>
<text x="240.7" y="63.5">17</text>
<text x="244.5" y="64.3">3V3OUT</text>
<text x="252.7" y="60.5">CBUS0</text>
<text x="252.7" y="62.4">CBUS1</text>
<text x="252.7" y="64.3">CBUS2</text>
<text x="260" y="61.6">22</text>
<text x="260" y="63.5">13</text>
<text x="260" y="65.3">14</text>
<text x="74.6" y="69.1">12</text>
<text x="74.7" y="67.2">11</text>
<text x="79.8" y="66.2">PB5(ADCB5/TDI)</text>
<text x="79.8" y="68.1">PB6(ADCB6/TCK)</text>
<text x="79.8" y="69.9">PB7(ADCB7/AC0-OUT/TDO)</text>
<text x="102" y="70">PH6(CKE/CS2/A18)</text>
<text x="102.2" y="71.8">PH7(CLK/CS3/A19)</text>
<text x="102.2" y="66.2">PH4(BA0/CS0/A16)</text>
<text x="102.2" y="68.1">PH5(BA1/CS1/A17)</text>
<text x="119.6" y="67.2">60</text>
<text x="119.6" y="69.1">61</text>
<text x="119.6" y="71">62</text>
<text x="151.2" y="70">5</text>
<text x="151.2" y="71.8">4</text>
<text x="240.7" y="69.1">16</text>
<text x="240.7" y="67.2">15</text>
<text x="244.5" y="69.9">USBDM</text>
<text x="244.5" y="68.1">USBDP</text>
<text x="252.7" y="66.2">CBUS3</text>
<text x="252.7" y="68.1">CBUS4</text>
<text x="254" y="71.8">TEST</text>
<text x="260" y="67.2">12</text>
<text x="260" y="71">26</text>
<text x="74.6" y="76.7">16</text>
<text x="74.6" y="74.8">15</text>
<text x="79.8" y="77.5">PC1(OC0B/XCK0/SCL)</text>
<text x="79.8" y="75.6">PC0(OC0A/SDA)</text>
<text x="105.6" y="77.5">PJ0(D0/A0/A8)</text>
<text x="119.6" y="76.7">65</text>
<text x="151.2" y="73.7">3</text>
<text x="151.2" y="75.6">2</text>
<text x="151.2" y="77.5">1</text>
<text x="172.6" y="77.5">IO1</text>
<text x="172.6" y="75.6">GND</text>
<text x="172.6" y="73.7">IO2</text>
<text x="179.9" y="75.6">VBUS</text>
<text x="181.7" y="73.7">IO2</text>
<text x="181.7" y="77.5">IO1</text>
<text x="240.7" y="72.9">25</text>
<text x="244.5" y="73.7">GND</text>
<text x="254.5" y="75.6">GND</text>
<text x="254.5" y="77.5">GND</text>
<text x="260" y="74.8">7</text>
<text x="260" y="76.7">18</text>
<text x="74.6" y="78.6">17</text>
<text x="74.6" y="80.5">18</text>
<text x="74.6" y="82.4">19</text>
<text x="79.8" y="79.4">PC2(OC0C/RXD0)</text>
<text x="79.8" y="81.3">PC3(OC0D/TXD0)</text>
<text x="79.8" y="83.2">PC4(OC1A/SS)</text>
<text x="104.7" y="81.3">PJ2(D2/A2/A10)</text>
<text x="104.8" y="83.2">PJ3(D3/A3/A11)</text>
<text x="105.6" y="79.4">PJ1(D1/A1/A9)</text>
<text x="119.6" y="78.6">66</text>
<text x="119.6" y="80.5">67</text>
<text x="119.6" y="82.4">68</text>
<text x="254.5" y="79.4">GND</text>
<text x="260" y="78.6">21</text>
<text x="74.6" y="84.2">20</text>
<text x="74.6" y="86.1">21</text>
<text x="74.6" y="88.1">22</text>
<text x="79.8" y="85.1">PC5(OC1B/MOSI/XCK1)</text>
<text x="79.8" y="87">PC6(MISO/RXD1)</text>
<text x="79.8" y="88.9">PC7(SCK/TXD1/CLKO/EVO)</text>
<text x="101.4" y="88.9">PJ6(A10/D6/A6/A14)</text>
<text x="102.3" y="85.1">PJ4(A8/D4/A4/A12)</text>
<text x="102.3" y="87">PJ5(A9/D5/A5/A13)</text>
<text x="119.6" y="84.2">69</text>
<text x="119.6" y="86.1">70</text>
<text x="119.6" y="88.1">71</text>
<text x="119.6" y="89.9">72</text>
<text x="74.6" y="93.7">25</text>
<text x="74.6" y="95.6">26</text>
<text x="79.8" y="94.5">PD0(OC0A/SDA)</text>
<text x="101.6" y="90.8">PJ7(A11/D7/A7/A15)</text>
<text x="119.6" y="95.6">75</text>
<text x="74.6" y="101.3">29</text>
<text x="74.6" y="99.4">28</text>
<text x="74.6" y="97.5">27</text>
<text x="79.8" y="96.4">PD1(OC0B/XCK0/SCL)</text>
<text x="79.8" y="100.2">PD3(OC0D/TXD0)</text>
<text x="79.8" y="98.3">PD2(OC0C/RXD0)</text>
<text x="103.6" y="100.2">PK2(A2/A10/A18)</text>
<text x="104.5" y="96.4">PK0(A0/A8/A16)</text>
<text x="104.5" y="98.3">PK1(A1/A9/A17)</text>
<text x="119.6" y="97.5">76</text>
<text x="119.6" y="99.4">77</text>
<text x="119.6" y="101.3">78</text>
<text x="74.6" y="107">32</text>
<text x="74.6" y="103.2">30</text>
<text x="74.6" y="105.1">31</text>
<text x="79.8" y="102.1">PD4(OC1A/SS)</text>
<text x="79.8" y="107.8">PD7(TXD1/SCK/CLKO/EVO)</text>
<text x="79.8" y="104">PD5(OC1B/XCK1/MOSI)</text>
<text x="79.8" y="105.9">PD6(RXD1/MISO)</text>
<text x="103.6" y="104">PK4(A4/A12/A20)</text>
<text x="103.6" y="105.9">PK5(A5/A13/A22)</text>
<text x="103.6" y="107.8">PK6(A6/A14/A22)</text>
<text x="103.8" y="102.1">PK3(A3/A11/A19)</text>
<text x="119.6" y="103.2">79</text>
<text x="119.6" y="105.1">80</text>
<text x="119.6" y="107">81</text>
<text x="74.6" y="112.6">35</text>
<text x="79.8" y="113.5">PE0(OC0A/SDA)</text>
<text x="103.6" y="109.7">PK7(A7/A15/A23)</text>
<text x="119.6" y="108.8">82</text>
<text x="74.6" y="116.4">37</text>
<text x="74.6" y="114.5">36</text>
<text x="74.6" y="118.3">38</text>
<text x="79.8" y="117.3">PE2(OC0C/RXD0)</text>
<text x="79.8" y="115.4">PE1(OC0B/XCK0/SCL)</text>
<text x="79.8" y="119.1">PE3(OC0D/TXD0)</text>
<text x="106.7" y="115.4">PQ0(TOSC1)</text>
<text x="106.7" y="117.3">PQ1(TOSC2)</text>
<text x="112.9" y="119.2">PQ2</text>
<text x="119.6" y="114.5">85</text>
<text x="119.6" y="116.4">86</text>
<text x="119.6" y="118.3">87</text>
<text x="74.6" y="120.2">39</text>
<text x="74.6" y="122.1">40</text>
<text x="74.6" y="124">41</text>
<text x="74.6" y="125.9">42</text>
<text x="79.8" y="121">PE4(OC1A/SS)</text>
<text x="79.8" y="122.9">PE5(OC1B/XCK1/MOSI)</text>
<text x="79.8" y="124.8">PE6(RSC1/MISO/TOSC2)</text>
<text x="112.9" y="121">PQ3</text>
<text x="119.6" y="120.2">88</text>
<text x="119.6" y="125.9">94</text>
<text x="74.6" y="131.6">89</text>
<text x="79.8" y="126.7">PE7(TSD1/SCK/CLKO/EVO/TOSC1)</text>
<text x="110.3" y="128.6">AVCC-B</text>
<text x="110.3" y="126.7">AVCC-A</text>
<text x="119.6" y="131.6">83</text>
<text x="119.6" y="127.8">4</text>
<text x="20.6" y="133.4">2</text>
<text x="20.6" y="135.3">4</text>
<text x="20.6" y="137.2">6</text>
<text x="28.7" y="133.4">1</text>
<text x="28.7" y="135.3">3</text>
<text x="28.7" y="137.2">5</text>
<text x="74.6" y="135.3">90</text>
<text x="79.8" y="136.2">PDI-CLK/RESET</text>
<text x="79.8" y="132.4">PDI-DATA</text>
<text x="112.8" y="132.4">VCC</text>
<text x="112.8" y="134.3">VCC</text>
<text x="112.8" y="136.2">VCC</text>
<text x="119.6" y="133.4">74</text>
<text x="119.6" y="135.3">64</text>
<text x="119.6" y="137.2">54</text>
<text x="74.6" y="142.9">92</text>
<text x="74.6" y="139.1">91</text>
<text x="79.8" y="143.7">PR1(XTAL1)</text>
<text x="79.8" y="140">PR0(XTAL2)</text>
<text x="112.8" y="138">VCC</text>
<text x="112.8" y="140">VCC</text>
<text x="112.8" y="141.9">VCC</text>
<text x="112.8" y="143.8">VCC</text>
<text x="119.6" y="139.1">44</text>
<text x="119.6" y="141">34</text>
<text x="119.6" y="142.9">24</text>
<text x="236.9" y="138">IN</text>
<text x="236.9" y="141.9">GND</text>
<text x="241.4" y="138">OUT</text>
<text x="112.8" y="145.6">VCC</text>
<text x="119.6" y="144.8">14</text>
<text x="236.9" y="145.6">EN</text>
<text x="242.1" y="145.6">N/C</text>
<text x="90" y="150.9" transform="rotate(-90 90 150.9)">GND</text>
<text x="91.9" y="150.9" transform="rotate(-90 91.9 150.9)">GND</text>
<text x="93.8" y="150.9" transform="rotate(-90 93.8 150.9)">GND</text>
<text x="95.7" y="150.9" transform="rotate(-90 95.7 150.9)">GND</text>
<text x="97.6" y="150.9" transform="rotate(-90 97.6 150.9)">GND</text>
<text x="99.5" y="150.9" transform="rotate(-90 99.5 150.9)">GND</text>
<text x="101.4" y="150.9" transform="rotate(-90 101.4 150.9)">GND</text>
<text x="103.3" y="150.9" transform="rotate(-90 103.3 150.9)">GND</text>
<text x="104.3" y="155.3" transform="rotate(-90 104.3 155.3)">3</text>
<text x="105.2" y="150.9" transform="rotate(-90 105.2 150.9)">GND</text>
<text x="107.1" y="150.9" transform="rotate(-90 107.1 150.9)">GND</text>
<text x="89.2" y="156.2" transform="rotate(-90 89.2 156.2)">84</text>
<text x="91.1" y="156.2" transform="rotate(-90 91.1 156.2)">73</text>
<text x="93" y="156.2" transform="rotate(-90 93 156.2)">63</text>
<text x="94.9" y="156.2" transform="rotate(-90 94.9 156.2)">53</text>
<text x="96.8" y="156.2" transform="rotate(-90 96.8 156.2)">43</text>
<text x="98.6" y="156.2" transform="rotate(-90 98.6 156.2)">33</text>
<text x="100.5" y="156.2" transform="rotate(-90 100.5 156.2)">23</text>
<text x="102.4" y="156.2" transform="rotate(-90 102.4 156.2)">13</text>
<text x="106.2" y="156.2" transform="rotate(-90 106.2 156.2)">93</text>
</g>
<text font-size="1.3" fill="#c90d0c" x="204.4" y="55.8" transform="rotate(-90 204.4 55.8)">+</text>
</svg>
